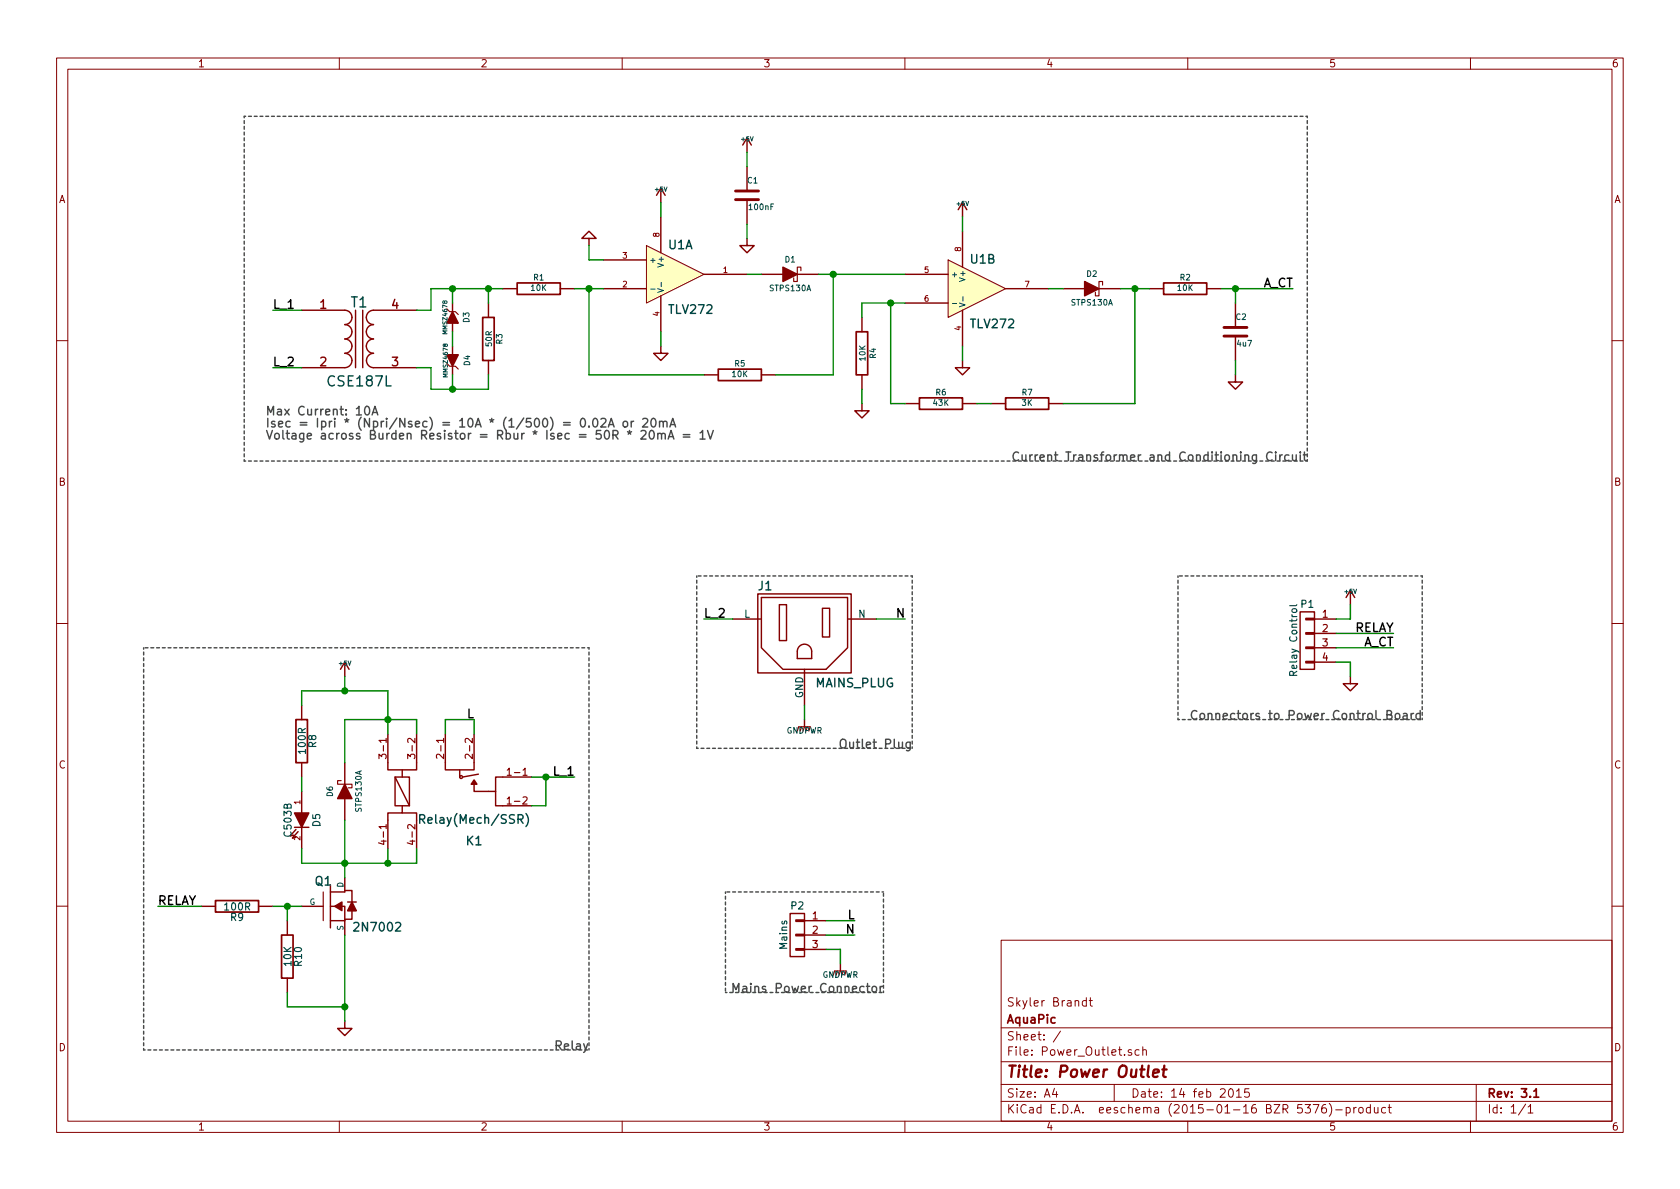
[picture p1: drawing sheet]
<svg xmlns="http://www.w3.org/2000/svg" width="297mm" height="210mm" viewBox="0 0 297 210" stroke-linecap="round" stroke-linejoin="round" font-family="sans-serif">
<g fill="none" stroke="#840000" stroke-width=".18">
<path d="M10 10.3h277v189.9h-277zM12 12.2h273v186.1h-273zM60 10.3v1.9M110 10.3v1.9M160 10.3v1.9M210 10.3v1.9M260 10.3v1.9M114.3 43.4l10.2 5.1-10.2 5.1zM167.6 46l10.2 5-10.2 5.1zM10 60.2h2M285 60.2h2M10 110.3h2"/>
<path d="M285 110.3h2M10 160.2h2M177 166.3h108v32h-108zM192.1 177l-.5-.1-.2 .3v.6l.2 .1 .5-.1M192.1 176.4v1.5M192.6 176.9h.5M192.8 176.4v1.3l.3 .2M285 160.2h2M60 198.3v1.9M110 198.3v1.9M160 198.3v1.9M177 194.8h108"/>
<path d="M177 191.8h108M177 187.8h108M177 181.8h108M186.4 192.5l-.3 1h.9M186.8 193v1M187.5 182.3l-1.3 2M197 191.8v3M200.1 185.7a.37 .37 0 0 0-.6 .1v.2l.6 .2v.1l-.2 .3-.4-.1M201.4 185.7l-.4-.1-.3 .3 .1 .6 .2 .1 .4-.1M202.1 185.7l.2-.1 .3 .1 .1 .9M202.1 185.1v1.5M210 198.3v1.9"/>
<path d="M217.3 192.7l.3-.2a.81 .81 0 0 1 .5 .6 .81 .81 0 0 1-.2 .8l-.2 .1a.79 .79 0 0 1-.4-1.3zM218.6 193l.4-.5v1.5M218.6 194h.9M220.8 192.5h-.7l-.1 .7 .3-.1 .5 .1 .1 .2-.1 .5-.2 .1-.6-.1M232.2 195.3h1l-.7 1.5M234.4 195.3a.59 .59 0 0 0-.7 .7l.1 .7 .2 .1 .5-.1v-.5l-.1-.2-.4-.1-.3 .3M235 195.1a1.71 1.71 0 0 1 0 2.3M236.2 196.3h1.1M238 195.9l.5-.1 .2 .3-.1 .6h-.6M238 195.8v1.5M239.4 195.8v1M239.8 195.8l-.4 .3"/>
<path d="M240.3 196l.2-.2 .4 .2 .1 .5-.1 .2-.4 .1-.2-.1zM242.3 195.9l-.4-.1-.3 .3 .1 .6 .2 .1 .4-.1M242.3 195.3v1.5M243 195.8l.1 .9 .3 .1 .2-.1M243.6 195.8v1M245 195.9l-.4-.1-.3 .3v.6l.3 .1 .4-.1M245.4 195.8h.6M245.6 195.3v1.3l.4 .2M260 198.3v1.9M261 191.8v6.5M269.7 195.2l-1.2 2M270.2 195.8l.4-.5v1.5"/>
<path d="M270.2 196.8h.8"/>
</g>
<path d="M85.3 56.1h2.1v7.6h-2.1zM91.4 50h7.7v2.1h-7.7zM151.4 58.7h2v7.6h-2zM205.7 50h7.7v2.1h-7.7zM127 65.3h7.6v2h-7.6zM162.6 70.4h7.6v2h-7.6zM177.8 70.4h7.6v2h-7.6zM52.3 127.2h2.1v7.7h-2.1zM38.1 159.3h7.6v2h-7.6zM49.8 165.3h2v7.7h-2zM271.2 193l.4-.5v1.5M271.2 194h.9" fill="none" stroke="#840000" stroke-width=".3"/>
<path d="M203.9 189.8l1-.2-.1-.4h-.7l-.3 1 .3 .2 .6-.1M205.5 189.1h.8M205.9 188.4l-.2 1.8v.1l.4 .1" fill="none" stroke="#840000" stroke-width=".41"/>
<g fill="none" stroke="#840000" stroke-width=".25">
<path d="M116.8 33.3v2.5M116.8 38.3v6.4M116.8 33.3l-.7 1.2M116.8 33.3l.8 1.2M132.1 24.4v2.5M132.1 29.5v4.3M132.1 35.3v4.3M132.1 24.4l-.8 1.2M132.1 24.4l.7 1.2M170.2 35.8v2.5M170.2 35.8l-.8 1.3M170.2 35.8l.7 1.3"/>
<path d="M53.3 54.9h7.7a1.27 1.27 0 0 1 1.2 1.2 1.27 1.27 0 0 1-1.2 1.3 1.27 1.27 0 0 1 1.2 1.3 1.27 1.27 0 0 1-1.2 1.2 1.27 1.27 0 0 1 1.2 1.3 1.27 1.27 0 0 1-1.2 1.3 1.27 1.27 0 0 1 1.2 1.2 1.27 1.27 0 0 1-1.2 1.3h-7.7M62.9 54.9v10.1M64.1 54.9v10.1M73.7 54.9h-7.7a1.27 1.27 0 0 0-1.2 1.2 1.27 1.27 0 0 0 1.2 1.3 1.27 1.27 0 0 0-1.2 1.3 1.27 1.27 0 0 0 1.2 1.2 1.27 1.27 0 0 0-1.2 1.3 1.27 1.27 0 0 0 1.2 1.3 1.27 1.27 0 0 0-1.2 1.2 1.27 1.27 0 0 0 1.2 1.3h7.7M80 53.6v1.5M80 57.1v1.6M86.4 53.6v2.5M88.9 51h2.5M99.1 51h2.5M104.1 42.2h1.3l-1.3-1.3-1.2 1.3h1.2v1.2M106.7 51h7.6M106.7 46h7.6"/>
<path d="M116.8 52.3v6.4M124.5 48.5h7.6M132.1 42.2v1.2h1.2l-1.2 1.3-1.3-1.3h1.3M134.6 48.5h3.8M141 48.5h3.8M152.4 56.1v2.6M160 48.5h7.6M160 53.6h7.6M170.2 40.9v6.3M170.2 54.9v6.3M177.8 51h7.6M188 51h3.8"/>
<path d="M194.3 51h3.8M203.2 51h2.5M213.4 51h2.5M218.4 53.6v4.3M218.4 59.4v4.3M80 61.2v1.5M80 64.8v1.5M86.4 63.7v2.6M116.8 61.2v1.3h1.3l-1.3 1.2-1.2-1.2h1.2M124.5 66.3h2.5M134.6 66.3h2.6M152.4 71.4v1.2h1.3l-1.3 1.3-1.3-1.3h1.3"/>
<path d="M152.4 66.3v2.5M160 71.4h2.6M170.2 63.7v1.3h1.2l-1.2 1.3-1.3-1.3h1.3M170.2 71.4h2.5M175.3 71.4h2.5M185.4 71.4h2.6M218.4 66.3v1.3h1.3l-1.3 1.2-1.2-1.2h1.2M61 117.1l-.8 1.3M61 117.1v2.5M61 117.1l.7 1.3M129.5 109.5h5.1M134 105h16.5v14h-16.5z"/>
<path d="M134.6 105.7h15.3v8.8l-3.9 3.9h-7.6l-3.8-3.9zM137.8 106.9h1.3v6.4h-1.3zM141 116.5h2.5zM141 116.5v-1.3a1.27 1.27 0 0 1 1.2-1.3 1.27 1.27 0 0 1 1.3 1.3v1.3M142.2 118.4v6.3M145.4 107.6h1.3v5h-1.3zM149.9 109.5h5M229.9 108.2h2.5v10.2h-2.5zM230.9 117h1.5v.2h-1.5zM230.9 114.4h1.5v.3h-1.5zM230.9 111.9h1.5v.2h-1.5zM230.9 109.3h1.5v.3h-1.5z"/>
<path d="M232.4 109.5h3.8M232.4 112h3.8M232.4 114.5h3.8M232.4 117.1h3.8M238.8 119.6v1.3h1.2l-1.2 1.3-1.3-1.3h1.3M238.8 104.4l-.8 1.3M238.8 104.4v2.5M238.8 104.4l.7 1.3M53.3 124.7v2.5M53.3 134.9v2.5M53.3 139.9v3.9M61 134.9v3.8"/>
<path d="M68.6 129.8v6.3h2.5M69.8 137.4h2.6v5.1h-2.6zM69.8 137.4l2.6 5.1M73.7 129.8v6.3h-2.6v1.3M78.7 129.8v6.3h2.6v1.3M83.8 129.8v6.3h-2.5M84.6 136.9l-2.8 .5M87.6 139.9v2.6h6.4M94 137.4h-6.4v2.5h-3.8v-1.2M142.2 127.2v1.3M52.1 146.3h2.5M52.3 146.7l-1 1.1 .6-.1"/>
<path d="M52.7 147.1l-1 1.1 .6-.1M53.3 146.3v3.8M58.4 156.5v7.6M61 157.5h1.2v2M61 141.2v3.8M61 155.2v2.5h-2.6M61.5 159.5h1.5M71.1 143.8h2.6v6.3M71.1 142.5v1.3h-2.5v6.3M35.6 160.3h2.5M45.7 160.3h2.6M50.8 162.8v2.5"/>
<path d="M50.8 173v2.5M53.3 160.3h3.8M58.4 160.3h2.6v2.5M58.4 162.8h2.6M61 162.8v2.5M61.5 161h1.5M62.2 161v1.6h-1.2M139.7 161.5h2.5v7.7h-2.5zM140.7 167.8h1.5v.2h-1.5zM140.7 165.2h1.5v.3h-1.5zM140.7 162.7h1.5v.2h-1.5zM142.2 162.8h3.8"/>
<path d="M142.2 165.3h3.8M142.2 167.9h3.8M148.6 170.4v1.3M61 180.6v1.3h1.2l-1.2 1.2-1.3-1.2h1.3"/>
<circle cx="81.5" cy="137.4" r=".25"/>
</g>
<g fill="none" stroke="#484848" stroke-width=".25">
<path d="M64.6 72l.2-.1a.81 .81 0 0 1 .6 .7 .81 .81 0 0 1-.6 .8l-.2-.2-.1-.4zM65.8 73.4l.5-1.5 .5 1.5M65.9 72.9h.7M102.8 74.1l.2-.1a.81 .81 0 0 1 .5 .7 .81 .81 0 0 1-.5 .8 .98 .98 0 0 1-.2-1.4zM104.1 75.4v.1M105 74.1l.2-.1a.81 .81 0 0 1 .5 .7 .81 .81 0 0 1-.5 .8 .98 .98 0 0 1-.2-1.4zM106.2 74.1l.3-.1h.3l.3 .1v.3v.2l-.9 .9h.9M107.6 75.5l.5-1.5 .5 1.5M107.7 75.1h.7M110.2 74.6l.3-.1 .4 .1 .1 .6-.2 .2-.3 .1-.3-.1zM110.9 76.3l.4 .2 .4-.2M111.1 76.8l.2-.3 .2 .3"/>
<path d="M111.3 76.1v.4M111.6 74.5v1M112 74.5l-.2 .1-.2 .2M113.3 76.3l.3-.2h.3l.2 .2 .1 .2-.1 .3-.8 .8h.9M113.6 74.1l.3-.1h.3l.3 .1v.3v.2l-.9 .9h.9M114.9 76.3l.3-.2a.81 .81 0 0 1 .5 .8 .81 .81 0 0 1-.5 .7l-.3-.1-.1-.4zM115.3 74.1l.2-.1a.81 .81 0 0 1 .5 .7 .81 .81 0 0 1-.5 .8 .98 .98 0 0 1-.2-1.4zM116.3 76.8l.1-.1a.36 .36 0 0 1 .6 .2v.7M116.3 76.6v1M116.6 74.6h.1a.36 .36 0 0 1 .6 .1v.8M116.6 74.5v1M117 76.9a.35 .35 0 0 1 .3-.3 .35 .35 0 0 1 .3 .3v.7"/>
<path d="M117.3 74.7a.35 .35 0 0 1 .3-.2 .35 .35 0 0 1 .3 .2v.8M118.1 77.6l.5-1.5 .6 1.5M118.3 77.2h.7M118.4 75.5l.5-1.5 .6 1.5M118.6 75.1h.7M120.8 76.9h1.2M120.8 77.3h1.2M123.8 76.5l.4-.4v1.5M123.8 77.6h.9M125.1 76.1l.5 1.5 .5-1.5M229.9 79.9v.2M230.6 79.9v1.3l.4 .3"/>
<path d="M180.1 80.1a.62 .62 0 0 0-.8 0 .62 .62 0 0 0-.2 .7 .58 .58 0 0 0 .3 .6 .58 .58 0 0 0 .7-.1M180.7 80.4v.8a.38 .38 0 0 0 .7 .1M181.4 80.4v1.1M182.1 80.4v1.1M182.5 80.4l-.3 .1-.1 .2M183 80.4v1.1M183.5 80.4l-.3 .1-.2 .2M183.9 80.9l.7-.1v-.3l-.5-.1-.2 .3 .1 .7h.6M228.5 80.4v.8a.38 .38 0 0 0 .7 .1M229.2 80.4v1.1M229.9 80.4v1.1M230.4 80.4h.6"/>
<path d="M148.6 131a.5 .5 0 0 1 .6-.3 .5 .5 0 0 1 .4 .5l-.1 .8a.53 .53 0 0 1-.6 .2 .53 .53 0 0 1-.3-.5zM211.6 125.8a.62 .62 0 0 0-.8 0 .62 .62 0 0 0-.2 .7 .58 .58 0 0 0 .4 .6 .58 .58 0 0 0 .6-.1M212.2 126.3l.3-.1 .4 .1 .1 .6-.2 .2-.3 .1-.3-.2zM213.6 126.3l.1-.1a.36 .36 0 0 1 .6 .2v.8M213.6 126.2v1M249.5 126.2v1M249.9 126.2h-.2l-.2 .3M251.1 126.2a.48 .48 0 0 0-.7 .1v.7a.48 .48 0 0 0 .7 .1M251.1 125.6v1.6M129.6 175.4v-1.5l.5 1.1 .5-1.1v1.5M131.4 174.5h.6v.9M132 174.8h-.5a.3 .3 0 0 0-.2 .3 .3 .3 0 0 0 .2 .3h.5"/>
<path d="M155.6 174.4v1M156.1 174.4l-.3 .1-.2 .2"/>
</g>
<g fill="#ffffc2" stroke="#ffffc2" stroke-width=".25">
<path d="M114.3 43.4l10.2 5.1-10.2 5.1z"/>
<path d="M167.6 46l10.2 5-10.2 5.1z"/>
</g>
<path d="M115.1 51.1h.7M116.3 51l1 .4-1 .3M116.9 49.9v.8M168.4 53.7h.8M169.6 53.6l1 .3-1 .3M170.3 52.5v.7" fill="none" stroke="#004848" stroke-width=".18"/>
<g fill="#840000" stroke="#840000" stroke-width=".25">
<path d="M138.4 47.2l2.6 1.3-2.6 1.3z"/>
<path d="M191.8 49.8l2.5 1.2-2.5 1.3z"/>
<path d="M52.1 143.8h2.5l-1.3 2.5z"/>
<path d="M61 138.7l1.2 2.5h-2.5z"/>
<path d="M83.8 137.9l.5 .8h-1z"/>
<path d="M80 55.1l1 2h-2z"/>
<path d="M79 62.7h2l-1 2.1z"/>
<path d="M62.2 159.5l.8 1.5h-1.5z"/>
<path d="M59.2 160.3l1.3-.8v1.5z"/>
</g>
<g fill="none" stroke="#840000" stroke-width=".2">
<path d="M79 54.6l.5 .5h1l.5 .5M141.6 47.9v-.7h-.6v2.6h-.7v-.7M194.9 50.4v-.6h-.6v2.5h-.6v-.6M79 64.3l.5 .5h1l.5 .5M60.3 138h-.6v.7h2.5v.6h-.6M68.3 130.6v.7M78.4 130.6v.7M89.7 136.2l.3-.4v1.3M89.7 137.1h.7M92.5 137.1h.7M57.1 157.7v5.1M68.3 145.8v.7"/>
<path d="M89.7 141.3l.3-.4v1.3M89.7 142.2h.7"/>
</g>
<path d="M130 35.3h4.1M130 33.8h4.1M216.4 59.4h4.1M216.4 57.9h4.1" fill="none" stroke="#840000" stroke-width=".51"/>
<path d="M74.2 144.9l.8-.1 .1-.2-.1-.4-.2-.1h-.6v1.5M93 143.9a1.75 1.75 0 0 1 0 2.3" fill="none" stroke="#004848" stroke-width=".25"/>
<path d="M228.5 107.8l.5-.2 .3 .3v.2l-.3 .2h-.3l-.3-.2zM229.3 106.9l-.2 .2h-1.1" fill="none" stroke="#004848" stroke-width=".2"/>
<g fill="none" stroke="#008400" stroke-width=".25">
<path d="M116.8 35.8v2.5M132.1 26.9v2.6M132.1 39.6v2.6M170.2 38.3v2.6M48.3 54.9h5M80 51v2.6M80 58.7v2.5M86.4 51v2.6M88.9 51h-12.7v3.9h-2.5M101.6 51h5.1M104.1 43.4v2.6h2.6M104.1 51v15.3h20.4"/>
<path d="M116.8 58.7v2.5M132.1 48.5h2.5M144.8 48.5h15.2M147.3 48.5v17.8h-10.1M157.5 53.6v17.8h2.5M160 53.6h-7.6v2.5M185.4 51h2.6M198.1 51h5.1M200.7 51v20.4h-12.7M215.9 51h12.7M218.4 51v2.6M48.3 65h5"/>
<path d="M73.7 65h2.5v3.8h10.2v-2.5M80 66.3v2.5M152.4 68.8v2.6M170.2 61.2v2.5M172.7 71.4h2.6M218.4 63.7v2.6M61 119.6v2.6M124.5 109.5h5M154.9 109.5h5.1M236.2 114.5h10.2M236.2 112h10.2M236.2 117.1h2.6v2.5"/>
<path d="M238.8 106.9v2.6h-2.6M53.3 124.7v-2.5h15.3v7.6M53.3 137.4v2.5M73.7 129.8v-2.6h-12.7v7.7M78.7 129.8v-2.6h5.1v2.6M94 137.4h7.6M96.5 137.4v5.1h-2.5M142.2 124.7v2.5M53.3 150.1v2.5h20.4v-2.5M61 145v10.2M68.6 150.1v2.5M27.9 160.3h7.7"/>
<path d="M48.3 160.3h5M50.8 160.3v2.5M50.8 175.5v2.5h10.2M61 165.3v15.3M146 167.9h2.6v2.5M146 165.3h5.1M146 162.8h5.1"/>
</g>
<g fill="none" stroke="#484848" stroke-width=".25" stroke-dasharray=".5" stroke-dashoffset=".3">
<path d="M43.2 20.6v60.9M231.1 20.6h-187.9M43.2 81.5h187.9M231.1 81.5v-60.9M25.4 114.5v71.2M104.1 114.5h-78.7M123.2 101.8v30.5M161.3 101.8h-38.1M208.3 101.8v25.4M251.5 101.8h-43.2M123.2 132.3h38.1M161.3 132.3v-30.5"/>
<path d="M208.3 127.2h43.2M251.5 127.2v-25.4M128.3 157.7v17.8M156.2 157.7h-27.9M128.3 175.5h27.9M156.2 175.5v-17.8M25.4 185.7h78.7M104.1 185.7v-71.2"/>
</g>
<g fill="#008400" stroke="#008400" stroke-width=".25">
<circle cx="96.5" cy="137.4" r=".51"/>
<circle cx="68.6" cy="152.6" r=".51"/>
<circle cx="68.6" cy="127.2" r=".51"/>
<circle cx="61" cy="122.2" r=".51"/>
<circle cx="61" cy="152.6" r=".51"/>
<circle cx="218.4" cy="51" r=".51"/>
<circle cx="200.7" cy="51" r=".51"/>
<circle cx="80" cy="68.8" r=".51"/>
<circle cx="80" cy="51" r=".51"/>
<circle cx="147.3" cy="48.5" r=".51"/>
<circle cx="157.5" cy="53.6" r=".51"/>
<circle cx="104.1" cy="51" r=".51"/>
<circle cx="86.4" cy="51" r=".51"/>
<circle cx="50.8" cy="160.3" r=".51"/>
<circle cx="61" cy="178" r=".51"/>
</g>
<text font-size="2.8" fill="#840000" x="178" y="190.5">Title: Power Outlet</text>
<g font-size="2.5" fill="#004848">
<text x="62.1" y="54.4">T1</text>
<text x="58.1" y="68.3">CSE187L</text>
</g>
<g font-size="2.1" fill="#004848">
<text x="118.2" y="44.1">U1A</text>
<text x="171.6" y="46.6">U1B</text>
<text x="118.4" y="55.5">TLV272</text>
<text x="171.7" y="58">TLV272</text>
<text x="134.1" y="104.4">J1</text>
<text x="144.2" y="121.5">MAINS_PLUG</text>
<text x="75.1" y="145.7">Relay(Mech/SSR)</text>
<text x="82.5" y="149.5">K1</text>
<text x="55.8" y="156.6">Q1</text>
<text x="63" y="164.7">2N7002</text>
</g>
<g font-size="2.1">
<text x="223.1" y="50.8">A_CT</text>
<text x="48.3" y="54.6">L_1</text>
<text x="48.3" y="64.8">L_2</text>
<text x="124.5" y="109.2">L_2</text>
<text x="158.5" y="109.2">N</text>
<text x="239.2" y="111.8">RELAY</text>
<text x="240.8" y="114.3">A_CT</text>
<text x="82.5" y="127">L</text>
<text x="97.9" y="137.2">L_1</text>
<text x="27.9" y="160">RELAY</text>
<text x="149.6" y="165.1">N</text>
<text x="149.8" y="162.6">L</text>
</g>
<g font-size="2.1" fill="#840000">
<text x="56.6" y="54.6">1</text>
<text x="69.3" y="54.6">4</text>
<text x="56.6" y="64.8">2</text>
<text x="69.3" y="64.8">3</text>
<text x="178" y="178">Skyler Brandt</text>
<text x="178" y="184">Sheet: /</text>
<text x="178" y="181">AquaPic</text>
<text x="178" y="186.7">File: Power_Outlet.sch</text>
<text x="178" y="196.9">KiCad E.D.A. eeschema (2015-01-16 BZR 5376)-product</text>
<text x="178" y="194.1">Size: A4</text>
<text x="200" y="194.1">Date: 14 feb 2015</text>
<text x="263" y="194.1">Rev: 3.1</text>
<text x="263" y="196.9">Id: 1/1</text>
</g>
<g font-size="2.1" fill="#484848">
<text x="47" y="73.5">Max Current: 10A</text>
<text x="47" y="75.6">Isec = Ipri * (Npri/Nsec) = 10A * (1/500) = 0.02A or 20mA</text>
<text x="47" y="77.7">Voltage across Burden Resistor = Rbur * Isec = 50R * 20mA = 1V</text>
<text x="185" y="81.5">Current Transformer and Conditioning Circuit</text>
<text x="215.3" y="127.2">Connectors to Power Control Board</text>
<text x="150" y="132.3">Outlet Plug</text>
<text x="132" y="175.5">Mains Power Connector</text>
<text x="98.5" y="185.7">Relay</text>
</g>
<g font-size="1.8" fill="#840000">
<text x="35" y="11.9">1</text>
<text x="85" y="11.9">2</text>
<text x="135" y="11.9">3</text>
<text x="185" y="11.9">4</text>
<text x="235" y="11.9">5</text>
<text x="285" y="11.9">6</text>
<text x="10.4" y="35.9">A</text>
<text x="285.4" y="35.9">A</text>
<text x="10.4" y="85.9">B</text>
<text x="285.4" y="85.9">B</text>
<text x="233.8" y="109.2">1</text>
<text x="233.8" y="111.8">2</text>
<text x="233.8" y="114.3">3</text>
<text x="233.8" y="116.8">4</text>
<text x="10.4" y="135.9">C</text>
<text x="68.3" y="133.6" transform="rotate(-90 68.3 133.6)">3-1</text>
<text x="73.4" y="133.6" transform="rotate(-90 73.4 133.6)">3-2</text>
<text x="78.5" y="133.6" transform="rotate(-90 78.5 133.6)">2-1</text>
<text x="83.6" y="133.6" transform="rotate(-90 83.6 133.6)">2-2</text>
<text x="90.2" y="137.2">1-1</text>
<text x="285.4" y="135.9">C</text>
<text x="90.2" y="142.2">1-2</text>
<text x="68.3" y="148.8" transform="rotate(-90 68.3 148.8)">4-1</text>
<text x="73.4" y="148.8" transform="rotate(-90 73.4 148.8)">4-2</text>
<text x="143.7" y="162.6">1</text>
<text x="143.7" y="165.1">2</text>
<text x="143.7" y="167.6">3</text>
<text x="10.4" y="185.9">D</text>
<text x="285.4" y="185.9">D</text>
<text x="35" y="199.9">1</text>
<text x="85" y="199.9">2</text>
<text x="135" y="199.9">3</text>
<text x="185" y="199.9">4</text>
<text x="235" y="199.9">5</text>
<text x="285" y="199.9">6</text>
</g>
<g font-size="1.8" fill="#004848">
<text x="230.1" y="107.5">P1</text>
<text x="131.5" y="109.2">L</text>
<text x="151.8" y="109.2">N</text>
<text x="229.3" y="119" transform="rotate(-90 229.3 119)">Relay Control</text>
<text x="142" y="123.5" transform="rotate(-90 142 123.5)">GND</text>
<text x="54.1" y="133.1" transform="rotate(-90 54.1 133.1)">100R</text>
<text x="55.9" y="132.2" transform="rotate(-90 55.9 132.2)">R8</text>
<text x="51.5" y="147.8" transform="rotate(-90 51.5 147.8)">C503B</text>
<text x="56.6" y="146.1" transform="rotate(-90 56.6 146.1)">D5</text>
<text x="39.8" y="161">100R</text>
<text x="139.9" y="160.8">P2</text>
<text x="40.8" y="162.8">R9</text>
<text x="139.2" y="167.8" transform="rotate(-90 139.2 167.8)">Mains</text>
<text x="51.5" y="170.8" transform="rotate(-90 51.5 170.8)">10K</text>
<text x="53.4" y="170.8" transform="rotate(-90 53.4 170.8)">R10</text>
</g>
<g font-size="1.4" fill="#004848">
<text x="132.2" y="32.4">C1</text>
<text x="132.5" y="37.1">100nF</text>
<text x="114.8" y="46.5">+</text>
<text x="117.3" y="47" transform="rotate(-90 117.3 47)">V+</text>
<text x="138.8" y="46.4">D1</text>
<text x="93.9" y="51.4">10K</text>
<text x="94.4" y="49.6">R1</text>
<text x="136.2" y="51.5">STPS130A</text>
<text x="168.1" y="49">+</text>
<text x="170.7" y="49.5" transform="rotate(-90 170.7 49.5)">V+</text>
<text x="192.2" y="48.9">D2</text>
<text x="208.2" y="51.4">10K</text>
<text x="208.7" y="49.6">R2</text>
<text x="83" y="57" transform="rotate(-90 83 57)">D3</text>
<text x="189.5" y="54">STPS130A</text>
<text x="218.5" y="56.6">C2</text>
<text x="83.1" y="64.6" transform="rotate(-90 83.1 64.6)">D4</text>
<text x="87" y="61.2" transform="rotate(-90 87 61.2)">50R</text>
<text x="88.8" y="60.8" transform="rotate(-90 88.8 60.8)">R3</text>
<text x="129.9" y="64.8">R5</text>
<text x="153" y="63.7" transform="rotate(-90 153 63.7)">10K</text>
<text x="154.9" y="63.4" transform="rotate(-90 154.9 63.4)">R4</text>
<text x="218.8" y="61.3">4u7</text>
<text x="129.5" y="66.7">10K</text>
<text x="165" y="71.7">43K</text>
<text x="165.5" y="69.9">R6</text>
<text x="180.7" y="71.7">3K</text>
<text x="180.7" y="69.9">R7</text>
<text x="139" y="129.7">GNDPWR</text>
<text x="58.9" y="140.8" transform="rotate(-90 58.9 140.8)">D6</text>
<text x="63.9" y="143.5" transform="rotate(-90 63.9 143.5)">STPS130A</text>
<text x="54.7" y="160">G</text>
<text x="60.7" y="157" transform="rotate(-90 60.7 157)">D</text>
<text x="60.7" y="164.5" transform="rotate(-90 60.7 164.5)">S</text>
<text x="145.4" y="172.9">GNDPWR</text>
</g>
<g font-size="1.4" fill="#840000">
<text x="116.6" y="41.9" transform="rotate(-90 116.6 41.9)">8</text>
<text x="110.1" y="45.7">3</text>
<text x="169.9" y="44.4" transform="rotate(-90 169.9 44.4)">8</text>
<text x="110.1" y="50.8">2</text>
<text x="127.9" y="48.3">1</text>
<text x="163.4" y="48.3">5</text>
<text x="163.4" y="53.3">6</text>
<text x="181.2" y="50.8">7</text>
<text x="116.6" y="55.9" transform="rotate(-90 116.6 55.9)">4</text>
<text x="169.9" y="58.4" transform="rotate(-90 169.9 58.4)">4</text>
<text x="53.1" y="142.2" transform="rotate(-90 53.1 142.2)">1</text>
<text x="53.1" y="148.6" transform="rotate(-90 53.1 148.6)">2</text>
</g>
<g font-size="1.1" fill="#004848">
<text x="131.1" y="25">+5V</text>
<text x="115.9" y="33.9">+5V</text>
<text x="169.2" y="36.4">+5V</text>
<text x="79.1" y="58.9" transform="rotate(-90 79.1 58.9)">MMSZ4678</text>
<text x="79.1" y="66.5" transform="rotate(-90 79.1 66.5)">MMSZ4678</text>
<text x="237.8" y="105">+5V</text>
<text x="60" y="117.7">+5V</text>
</g>
</svg>
